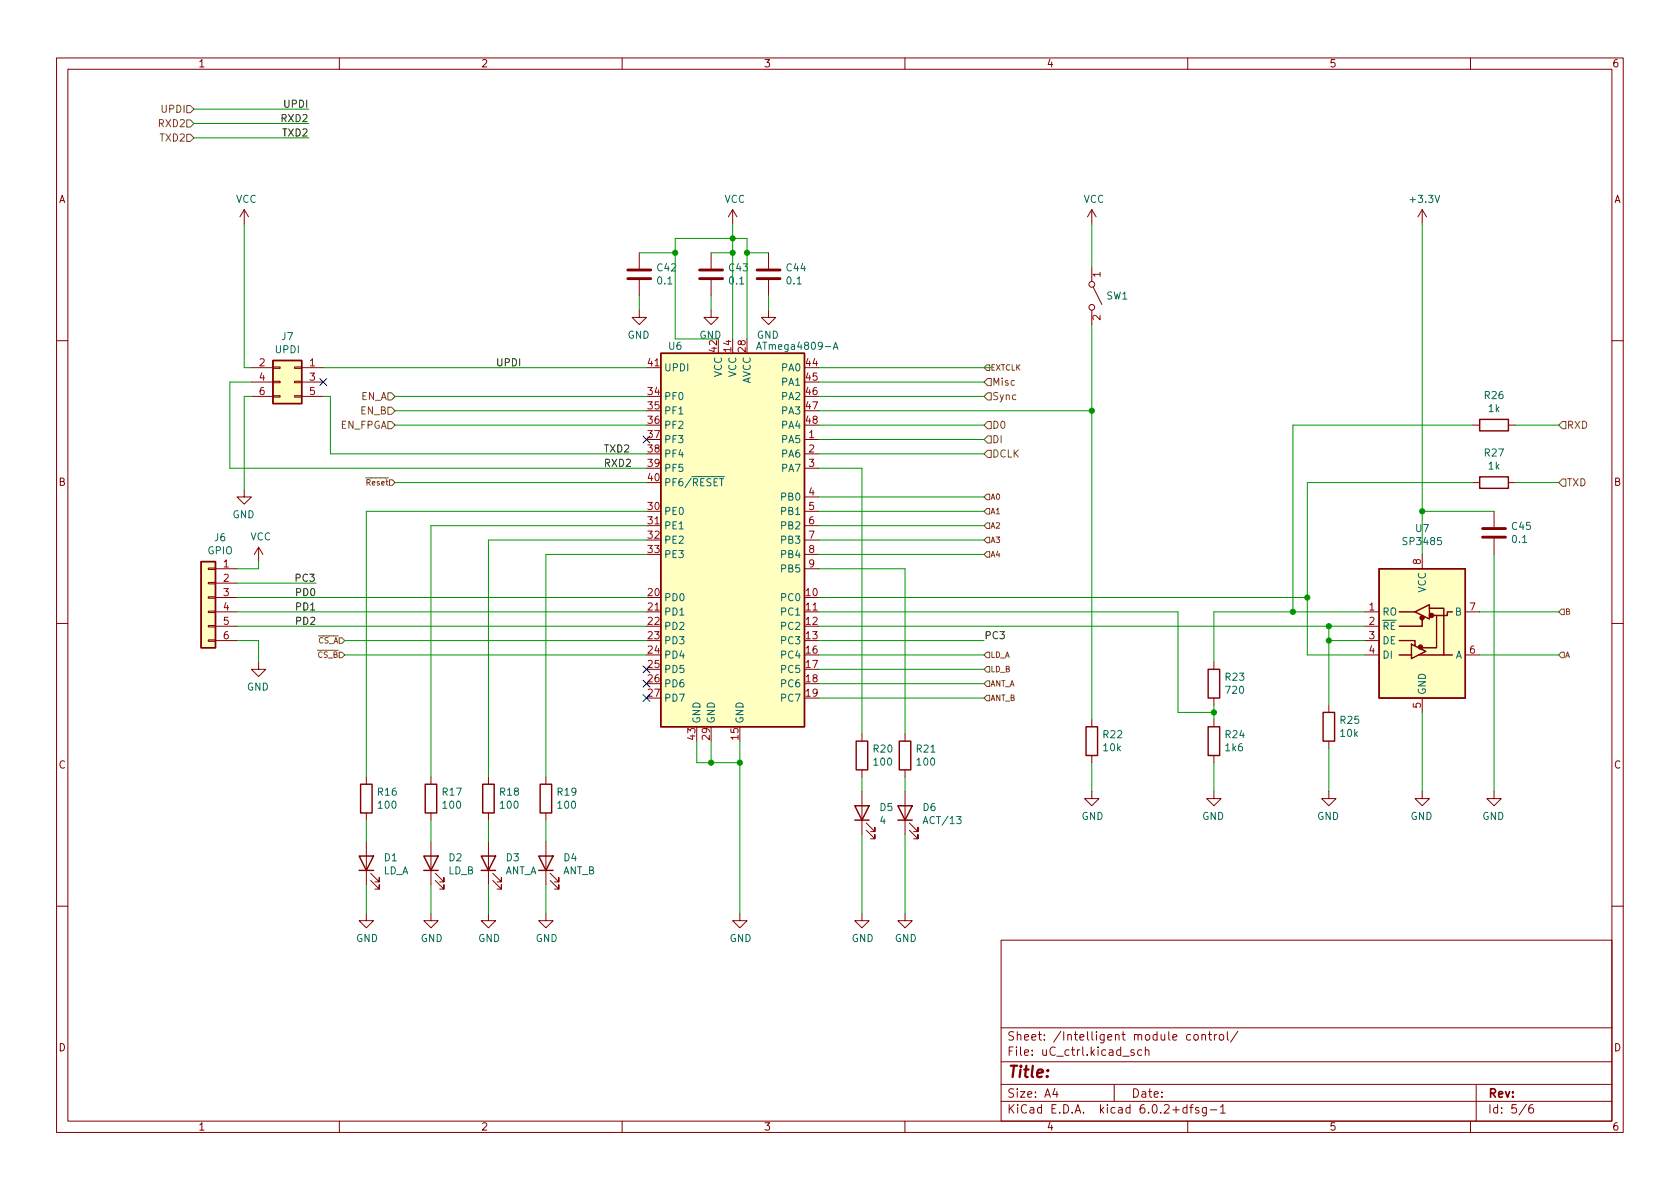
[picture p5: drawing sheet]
<svg xmlns="http://www.w3.org/2000/svg" width="297mm" height="210mm" viewBox="0 0 297 210" stroke-linecap="round" stroke-linejoin="round" font-family="sans-serif">
<g fill="none" stroke="#840000" stroke-width=".18">
<path d="M10 10.2h277v190.1h-277zM12 12.2h273v186.1h-273zM60 10.2v2M110 10.2v2M160 10.2v2M210 10.2v2M260 10.2v2M43.2 37.1l-.8 1.2M43.2 37.1v2.5M43.2 37.1l.7 1.2M129.5 37.1l-.7 1.2M129.5 37.1v2.5"/>
<path d="M129.5 37.1l.8 1.2M193 37.1v2.5M193 37.1l-.7 1.2M193 37.1l.8 1.2M251.5 37.1v2.5M251.5 37.1l-.8 1.2M251.5 37.1l.7 1.2M113 54.9v1.2h-1.2l1.2 1.3 1.3-1.3h-1.3M113 44.7v2.8M113 49.5v2.8M125.7 54.9v1.2h-1.2l1.2 1.3 1.3-1.3h-1.3M125.7 44.7v2.8"/>
<path d="M125.7 49.5v2.8M135.9 54.9v1.2h-1.3l1.3 1.3 1.3-1.3h-1.3M135.9 44.7v2.8M135.9 49.5v2.8M193 47.2v2.6M193 54.9v2.5M193.3 50.8l1.5 3M10 60.2h2M44.4 65h3.9M44.4 67.6h3.9M44.4 70.1h3.9M48.3 70h1.2v.2h-1.2z"/>
<path d="M48.3 67.4h1.2v.3h-1.2zM48.3 64.9h1.2v.2h-1.2zM52.1 70h1.2v.2h-1.2zM52.1 67.4h1.2v.3h-1.2zM52.1 64.9h1.2v.2h-1.2zM53.3 65h3.8M53.3 67.6h3.8M53.3 70.1h3.8M114.3 65h2.5M142.2 77.7h2.6M260.3 75.2h1.3M266.7 75.2h1.3"/>
<path d="M285 60.2h2M43.2 86.6v1.3h-1.3l1.3 1.2 1.2-1.2h-1.2M45.7 96.8l-.7 1.2M45.7 96.8v2.5M45.7 96.8l.8 1.2M114.3 93h2.5M142.2 80.3h2.6M142.2 82.8h2.6M142.2 93h2.6M142.2 87.9h2.6M142.2 90.4h2.6M142.2 95.5h2.6"/>
<path d="M142.2 98h2.6M251.5 98v2.6M260.3 85.3h1.3M264.2 90.4v2.8M264.2 95.2v2.8M266.7 85.3h1.3M10 110.2h2M36.8 113.2h1.3v.2h-1.3zM36.8 110.6h1.3v.3h-1.3zM36.8 108.1h1.3v.2h-1.3zM36.8 105.5h1.3v.3h-1.3zM36.8 103h1.3v.2h-1.3z"/>
<path d="M36.8 100.5h1.3v.2h-1.3zM38.1 108.2h3.8M38.1 100.6h3.8M38.1 110.7h3.8M38.1 113.3h3.8M38.1 103.1h3.8M38.1 105.7h3.8M45.7 117.1v1.3h-1.3l1.3 1.2 1.3-1.2h-1.3M114.3 108.2h2.5M142.2 108.2h2.6M142.2 100.6h2.6M214.6 117.1v1.3"/>
<path d="M241.3 108.2h2.5M241.3 110.7h2.5M241.3 113.3h2.5M241.3 115.8h2.5M252.7 107.6h.1M259.1 108.2h2.5M259.1 115.8h2.5M285 110.2h2M64.8 137.4v1.3M76.2 137.4v1.3M86.4 137.4v1.3M96.5 137.4v1.3"/>
<path d="M152.4 129.8v1.3M152.4 136.1v1.3M152.4 139.9v7.7M160 129.8v1.3M160 136.1v1.3M160 139.9v7.7M193 139.9v1.3h1.3l-1.3 1.3-1.2-1.3h1.2M193 127.2v1.3M193 133.6v1.3M214.6 139.9v1.3h-1.2l1.2 1.3 1.3-1.3h-1.3M214.6 123.4v1.3M214.6 127.2v1.3"/>
<path d="M214.6 133.6v1.3M234.9 139.9v1.3h-1.2l1.2 1.3 1.3-1.3h-1.3M234.9 124.7v1.3M234.9 131.1v1.2M251.5 139.9v1.3h-1.3l1.3 1.3 1.2-1.3h-1.2M251.5 123.4v2.6M264.2 139.9v1.3h-1.3l1.3 1.3 1.2-1.3h-1.2M64.8 143.8v1.2M64.8 148.8v7.7M65.5 155.7l1.6 1.5v-.7v.7h-.8M65.5 154.4l1.6 1.6v-.8v.8h-.8M76.2 143.8v1.2"/>
<path d="M76.2 148.8v7.7M77 155.7l1.5 1.5v-.7v.7h-.8M77 154.4l1.5 1.6v-.8v.8h-.8M86.4 143.8v1.2M86.4 148.8v7.7M87.1 155.7l1.5 1.5v-.7v.7h-.7M87.1 154.4l1.5 1.6v-.8v.8h-.7M96.5 143.8v1.2M96.5 148.8v7.7M97.3 155.7l1.5 1.5v-.7v.7h-.8M97.3 154.4l1.5 1.6v-.8v.8h-.8M153.2 146.8l1.5 1.5v-.7v.7h-.8"/>
<path d="M153.2 145.5l1.5 1.6v-.8v.8h-.8M160.8 146.8l1.5 1.5v-.7v.7h-.8M160.8 145.5l1.5 1.6v-.8v.8h-.8M10 160.2h2M64.8 161.5v1.3h1.2l-1.2 1.3-1.3-1.3h1.3M76.2 161.5v1.3h1.3l-1.3 1.3-1.3-1.3h1.3M86.4 161.5v1.3h1.2l-1.2 1.3-1.3-1.3h1.3M96.5 161.5v1.3h1.3l-1.3 1.3-1.3-1.3h1.3M130.8 161.5v1.3h1.3l-1.3 1.3-1.3-1.3h1.3M152.4 161.5v1.3h1.3l-1.3 1.3-1.3-1.3h1.3M160 161.5v1.3h1.3l-1.3 1.3-1.3-1.3h1.3M177 166.3h108v32h-108z"/>
<path d="M285 160.2h2M60 198.3v2M110 198.3v2M160 198.3v2M177 194.8h108M177 191.8h108M177 187.8h108M177 181.8h108M186.5 192.5l-.4 1h1M186.9 193v1M197 191.8v3M198.5 186.8h1.1"/>
<path d="M200.5 185.7l-.4-.1-.2 .2 .1 .3 .5 .1v.4h-.6M201.9 185.7l-.5-.1-.3 .3v.4l.2 .3h.6M202.5 185.8l.2-.2 .4 .1v.9M202.5 185.1v1.5M209.9 195.9l-.5-.1-.3 .3v.4l.2 .3h.6M209.9 195.3v1.5M210 198.3v2M210.4 195.8h.5M210.5 183l-.4-.1-.3 .3v.4l.1 .3h.6M210.9 195.3l-.3 .2v1.3M211.1 183.1l.3-.2 .4 .2 .1 .5-.2 .3h-.3l-.3-.1zM211.9 195.9l-.3-.1-.2 .2v.3l.5 .1v.4h-.5"/>
<path d="M212.5 183.1l.2-.2 .4 .1v.9M212.5 182.9v1M213.3 195.8v1.2l-.3 .3h-.4M213.3 195.9l-.4-.1-.3 .3v.4l.1 .3h.6M213.6 182.9h.6M213.9 182.4v1.3l.3 .2M214 196.3h1.1M214.7 182.9v1M215.1 182.9l-.2 .1-.2 .2M215.6 183.1l.3-.2 .4 .2 .1 .5-.2 .3h-.3l-.3-.1zM215.8 195.8l.4-.5v1.5M215.8 196.8h.8"/>
<path d="M217 182.4v1.3l.2 .2M218.9 182.4l-1.3 1.9M260 198.3v2M261 191.8v6.5M269.9 195.3l-1.3 1.9M271 195.3a.6 .6 0 0 0-.7 .7v.5l.1 .3h.5l.2-.1 .1-.5-.2-.2-.4-.1-.3 .3"/>
<circle cx="193" cy="50.3" r=".51"/>
<circle cx="193" cy="54.4" r=".51"/>
</g>
<g fill="none" stroke="#840000" stroke-width=".25">
<path d="M48.3 63.7h5v7.7h-5zM116.8 62.5h25.4v66h-25.4zM261.6 74.2h5.1v2h-5.1zM35.6 99.3h2.5v15.2h-2.5zM261.6 84.3h5.1v2.1h-5.1zM213.6 118.4h2v5h-2zM243.8 100.6h15.3v22.8h-15.3zM247.4 113.3h2.8v.6M247.4 115.8h2.2M247.4 108.2h2.8M249.6 113.9l2.5 1.3-2.5 1.3zM250.2 108.2l2.5-1.3v2.6z"/>
<path d="M250.2 113.9v.3M250.8 115.8h6M251.5 109.5v1.2h-4.1M252.7 107.6h2.6v8.2M254 108.8v5.7h-2.5M256.8 108.2h-.9v.6h-2.5M63.8 138.7h2v5.1h-2zM75.2 138.7h2v5.1h-2zM85.3 138.7h2.1v5.1h-2.1zM95.5 138.7h2v5.1h-2zM151.4 131.1h2v5h-2zM159 131.1h2v5h-2z"/>
<path d="M192 128.5h2.1v5.1h-2.1zM213.6 128.5h2v5.1h-2zM233.9 126h2.1v5.1h-2.1zM63.5 151.4h2.5l-1.2 2.5zM63.5 153.9h2.5M74.9 151.4h2.6l-1.3 2.5zM74.9 153.9h2.6M85.1 151.4h2.5l-1.2 2.5zM85.1 153.9h2.5M95.2 151.4h2.6l-1.3 2.5zM95.2 153.9h2.6M151.1 142.5h2.6l-1.3 2.5z"/>
<path d="M151.1 145h2.6M158.7 142.5h2.6l-1.3 2.5zM158.7 145h2.6"/>
</g>
<path d="M111 49.3h4.1M111 47.7h4.1M123.7 49.3h4.1M123.7 47.7h4.1M133.9 49.3h4M133.9 47.7h4M262.1 95h4.1M262.1 93.5h4.1" fill="none" stroke="#840000" stroke-width=".51"/>
<g fill="#ffffc2" stroke="#ffffc2" stroke-width=".18">
<path d="M116.8 62.5h25.4v66h-25.4z"/>
<path d="M48.3 63.7h5v7.7h-5z"/>
<path d="M243.8 100.6h15.3v22.8h-15.3z"/>
<path d="M35.6 99.3h2.5v15.2h-2.5z"/>
</g>
<path d="M133.8 61.8l.4-1.3 .4 1.3M133.9 61.4h.6M147.3 61.8l.4-1.3 .5 1.3M147.4 61.4h.6" fill="none" stroke="#006464" stroke-width=".18"/>
<g fill="#840000" stroke="#840000" stroke-width=".25">
<circle cx="251.2" cy="114.4" r=".36"/>
<circle cx="251.4" cy="109.2" r=".36"/>
<circle cx="253.1" cy="108.8" r=".36"/>
</g>
<g fill="none" stroke="#725600" stroke-width=".18">
<path d="M33 18.7h.7l.6 .6-.6 .6h-.7zM33 23.7h.7l.6 .7-.6 .6h-.7zM33 21.2h.7l.6 .6-.6 .7h-.7zM68.6 72h.6l.6 .6-.6 .7h-.6zM68.6 69.5h.6l.6 .6-.6 .6h-.6zM68.6 74.5h.6l.6 .7-.6 .6h-.6zM174.5 64.5h.5v1h-.5l-.5-.5zM174.6 74.5h.7v1.3h-.7l-.6-.6zM174.6 69.5h.7v1.2h-.7l-.6-.6zM174.6 66.9h.7v1.3h-.7l-.6-.6zM174.6 77.1h.7v1.3h-.7l-.6-.7zM174.6 79.6h.7v1.3h-.7l-.6-.6z"/>
<path d="M276.2 74.5h.7v1.3h-.7l-.6-.6zM68.9 84.8h.5l.4 .5-.4 .5h-.5zM174.5 87.4h.5v1h-.5l-.5-.5zM174.5 89.9h.5v1h-.5l-.5-.5zM174.5 97.5h.5v1h-.5l-.5-.5zM174.5 95h.5v1h-.5l-.5-.5zM174.5 92.5h.5v1h-.5l-.5-.5zM276.2 84.7h.7v1.3h-.7l-.6-.7zM60 112.8h.5l.5 .5-.5 .5h-.5zM60 115.3h.5l.5 .5-.5 .5h-.5zM174.5 117.9h.5v1h-.5l-.5-.5zM174.5 115.3h.5v1h-.5l-.5-.5z"/>
<path d="M276.1 115.3h.5v1h-.5l-.5-.5zM276.1 107.7h.5v1h-.5l-.5-.5zM174.5 122.9h.5v1h-.5l-.5-.5zM174.5 120.4h.5v1h-.5l-.5-.5z"/>
</g>
<g fill="none" stroke="#009600" stroke-width=".18">
<path d="M34.3 19.3h20.3M34.3 21.8h20.3M34.3 24.4h20.3M43.2 39.6v25.4h1.2M129.5 39.6v20.3M193 39.6v7.6M251.5 39.6v58.4M113 44.7h6.4M113 52.3v2.6M125.7 44.7h3.8M125.7 52.3v2.6M127 59.9h-7.6v-17.7h12.7v17.7"/>
<path d="M132.1 44.7h3.8M135.9 52.3v2.6M193 57.4v69.8M44.4 67.6h-3.8v15.2h73.7M44.4 70.1h-1.2v16.5M57.1 65h57.2M57.1 70.1h1.3v10.2h55.9M69.8 75.2h44.5M69.8 70.1h44.5M69.8 72.6h44.5M144.8 75.2h29.2M144.8 65h30.5"/>
<path d="M144.8 70.1h29.2M144.8 72.6h48.2M144.8 77.7h29.2M144.8 67.6h29.2M260.3 75.2h-31.7v33M268 75.2h7.6M45.7 99.3v1.3h-3.8M69.8 85.3h44.5M114.3 90.4h-49.5v47M114.3 98h-17.8v39.4M114.3 93h-38.1v44.4M114.3 95.5h-27.9v41.9"/>
<path d="M144.8 82.8h7.6v47M144.8 90.4h29.2M144.8 98h29.2M144.8 93h29.2M144.8 87.9h29.2M144.8 95.5h29.2M144.8 80.3h29.2M251.5 90.4h12.7M260.3 85.3h-29.2v30.5h10.2M264.2 98v41.9M268 85.3h7.6M41.9 108.2h72.4"/>
<path d="M41.9 113.3h3.8v3.8M41.9 110.7h72.4M41.9 105.7h72.4M41.9 103.1h14M61 115.8h53.3M61 113.3h53.3M144.8 118.4h29.2M144.8 100.6h15.2v29.2M144.8 108.2h63.5v17.8h6.3M144.8 115.8h29.2M144.8 113.3h29.2M144.8 110.7h96.5"/>
<path d="M144.8 105.7h86.3M234.9 110.7v14M234.9 113.3h6.4M241.3 108.2h-26.7v8.9M261.6 108.2h14M261.6 115.8h14M123.2 131.1v3.8h7.6M125.7 131.1v3.8M130.8 131.1v30.4M144.8 123.4h29.2M144.8 120.9h29.2M152.4 137.4v2.5"/>
<path d="M160 137.4v2.5M193 134.9v5M214.6 124.7v2.5M214.6 134.9v5M234.9 132.3v7.6M251.5 126v13.9M64.8 145v3.8M64.8 156.5v5M76.2 145v3.8M76.2 156.5v5M86.4 145v3.8M86.4 156.5v5"/>
<path d="M96.5 145v3.8M96.5 156.5v5M152.4 147.6v13.9M160 147.6v13.9"/>
</g>
<path d="M56.5 66.9l1.3 1.3M57.8 66.9l-1.3 1.3M113.7 77.1l1.2 1.2M114.9 77.1l-1.2 1.2M113.7 117.7l1.2 1.3M114.9 117.7l-1.2 1.3M113.7 120.3l1.2 1.2M113.7 122.8l1.2 1.2M114.9 120.3l-1.2 1.2M114.9 122.8l-1.2 1.2" fill="none" stroke="#000084" stroke-width=".18"/>
<g fill="#009600" stroke="#009600" stroke-width=".18">
<circle cx="251.5" cy="90.4" r=".46"/>
<circle cx="193" cy="72.6" r=".46"/>
<circle cx="129.5" cy="44.7" r=".46"/>
<circle cx="119.4" cy="44.7" r=".46"/>
<circle cx="129.5" cy="42.2" r=".46"/>
<circle cx="132.1" cy="44.7" r=".46"/>
<circle cx="125.7" cy="134.9" r=".46"/>
<circle cx="130.8" cy="134.9" r=".46"/>
<circle cx="234.9" cy="110.7" r=".46"/>
<circle cx="234.9" cy="113.3" r=".46"/>
<circle cx="228.6" cy="108.2" r=".46"/>
<circle cx="231.1" cy="105.7" r=".46"/>
<circle cx="214.6" cy="126" r=".46"/>
</g>
<text font-size="2.8" fill="#840000" x="178" y="190.6">Title:</text>
<g font-size="2.1" fill="#840000">
<text x="178" y="184">Sheet: /Intelligent module control/</text>
<text x="178" y="186.7">File: uC_ctrl.kicad_sch</text>
<text x="178" y="196.9">KiCad E.D.A. kicad 6.0.2+dfsg-1</text>
<text x="178" y="194.1">Size: A4</text>
<text x="200" y="194.1">Date:</text>
<text x="263" y="194.1">Rev:</text>
<text x="263" y="196.9">Id: 5/6</text>
</g>
<g font-size="1.8" fill="#840000">
<text x="35" y="11.9">1</text>
<text x="85" y="11.9">2</text>
<text x="135" y="11.9">3</text>
<text x="185" y="11.9">4</text>
<text x="235" y="11.9">5</text>
<text x="285" y="11.9">6</text>
<text x="10.3" y="35.9">A</text>
<text x="285.3" y="35.9">A</text>
<text x="10.3" y="85.9">B</text>
<text x="285.3" y="85.9">B</text>
<text x="10.3" y="135.9">C</text>
<text x="285.3" y="135.9">C</text>
<text x="10.3" y="185.9">D</text>
<text x="285.3" y="185.9">D</text>
<text x="35" y="199.9">1</text>
<text x="85" y="199.9">2</text>
<text x="135" y="199.9">3</text>
<text x="185" y="199.9">4</text>
<text x="235" y="199.9">5</text>
<text x="285" y="199.9">6</text>
</g>
<g font-size="1.8" fill="#725600">
<text x="28.2" y="22.5">RXD2</text>
<text x="28.7" y="19.9">UPDI</text>
<text x="28.4" y="25">TXD2</text>
<text x="63.8" y="70.7">EN_A</text>
<text x="175.4" y="70.7">Sync</text>
<text x="175.4" y="68.2">Misc</text>
<text x="60.1" y="75.8">EN_FPGA</text>
<text x="63.8" y="73.3">EN_B</text>
<text x="175.4" y="75.8">D0</text>
<text x="277" y="75.8">RXD</text>
<text x="175.4" y="78.4">DI</text>
<text x="175.4" y="80.9">DCLK</text>
<text x="277" y="86">TXD</text>
</g>
<g font-size="1.8" fill="#0f0f0f">
<text x="49.9" y="21.6">RXD2</text>
<text x="50.4" y="19">UPDI</text>
<text x="50.1" y="24.1">TXD2</text>
<text x="87.6" y="64.8">UPDI</text>
<text x="106.7" y="80">TXD2</text>
<text x="106.7" y="82.5">RXD2</text>
<text x="52.1" y="105.4">PD0</text>
<text x="52.1" y="107.9">PD1</text>
<text x="52.4" y="102.9">PC3</text>
<text x="52.1" y="110.5">PD2</text>
<text x="174" y="113">PC3</text>
</g>
<g font-size="1.8" fill="#006464">
<text x="41.7" y="35.9">VCC</text>
<text x="128.1" y="35.9">VCC</text>
<text x="191.6" y="35.9">VCC</text>
<text x="249.5" y="35.9">+3.3V</text>
<text x="116.3" y="48">C42</text>
<text x="129" y="48">C43</text>
<text x="139.1" y="48">C44</text>
<text x="116.3" y="50.3">0.1</text>
<text x="129" y="50.3">0.1</text>
<text x="139.2" y="50.3">0.1</text>
<text x="195.6" y="53">SW1</text>
<text x="110.9" y="59.9">GND</text>
<text x="123.6" y="59.9">GND</text>
<text x="133.8" y="59.9">GND</text>
<text x="48.7" y="62.5">UPDI</text>
<text x="49.8" y="60.1">J7</text>
<text x="117.3" y="65.7">UPDI</text>
<text x="118.2" y="61.8">U6</text>
<text x="134.6" y="61.8">ATmega4809-A</text>
<text x="138.3" y="65.7">PA0</text>
<text x="117.3" y="70.7">PF0</text>
<text x="127.6" y="66.7" transform="rotate(-90 127.6 66.7)">VCC</text>
<text x="130.2" y="66.7" transform="rotate(-90 130.2 66.7)">VCC</text>
<text x="132.7" y="68" transform="rotate(-90 132.7 68)">AVCC</text>
<text x="138.3" y="68.2">PA1</text>
<text x="138.3" y="70.7">PA2</text>
<text x="262.5" y="70.6">R26</text>
<text x="117.3" y="73.3">PF1</text>
<text x="117.3" y="75.8">PF2</text>
<text x="138.3" y="73.3">PA3</text>
<text x="138.3" y="75.8">PA4</text>
<text x="263.2" y="72.9">1k</text>
<text x="117.3" y="78.4">PF3</text>
<text x="117.3" y="80.9">PF4</text>
<text x="117.3" y="83.4">PF5</text>
<text x="138.3" y="78.4">PA5</text>
<text x="138.3" y="80.9">PA6</text>
<text x="138.3" y="83.4">PA7</text>
<text x="262.5" y="80.7">R27</text>
<text x="263.2" y="83">1k</text>
<text x="117.3" y="86">PF6/~{RESET}</text>
<text x="138.3" y="88.5">PB0</text>
<text x="37.9" y="95.7">J6</text>
<text x="41.1" y="91.6">GND</text>
<text x="44.2" y="95.5">VCC</text>
<text x="117.3" y="91.1">PE0</text>
<text x="117.3" y="93.6">PE1</text>
<text x="138.3" y="91.1">PB1</text>
<text x="138.3" y="93.6">PB2</text>
<text x="250.3" y="94.1">U7</text>
<text x="267.4" y="93.7">C45</text>
<text x="36.7" y="98">GPIO</text>
<text x="117.3" y="96.1">PE2</text>
<text x="117.3" y="98.7">PE3</text>
<text x="138.3" y="96.1">PB3</text>
<text x="138.3" y="98.7">PB4</text>
<text x="138.3" y="101.2">PB5</text>
<text x="248.3" y="96.4">SP3485</text>
<text x="267.4" y="96">0.1</text>
<text x="117.3" y="106.3">PD0</text>
<text x="138.3" y="106.3">PC0</text>
<text x="252.1" y="104.8" transform="rotate(-90 252.1 104.8)">VCC</text>
<text x="117.3" y="108.8">PD1</text>
<text x="117.3" y="111.4">PD2</text>
<text x="117.3" y="113.9">PD3</text>
<text x="138.3" y="108.8">PC1</text>
<text x="138.3" y="111.4">PC2</text>
<text x="138.3" y="113.9">PC3</text>
<text x="244.3" y="108.8">RO</text>
<text x="244.3" y="111.4">~{RE}</text>
<text x="244.3" y="113.9">DE</text>
<text x="257.3" y="108.8">B</text>
<text x="117.3" y="116.5">PD4</text>
<text x="117.3" y="119">PD5</text>
<text x="138.3" y="116.5">PC4</text>
<text x="138.3" y="119">PC5</text>
<text x="244.3" y="116.5">DI</text>
<text x="257.3" y="116.5">A</text>
<text x="43.6" y="122.1">GND</text>
<text x="117.3" y="121.5">PD6</text>
<text x="117.3" y="124.1">PD7</text>
<text x="138.3" y="121.5">PC6</text>
<text x="138.3" y="124.1">PC7</text>
<text x="216.7" y="120.4">R23</text>
<text x="216.8" y="122.7">720</text>
<text x="252.1" y="122.9" transform="rotate(-90 252.1 122.9)">GND</text>
<text x="123.8" y="128" transform="rotate(-90 123.8 128)">GND</text>
<text x="126.4" y="128" transform="rotate(-90 126.4 128)">GND</text>
<text x="131.4" y="128" transform="rotate(-90 131.4 128)">GND</text>
<text x="195.1" y="130.5">R22</text>
<text x="216.7" y="130.5">R24</text>
<text x="237" y="128">R25</text>
<text x="237.1" y="130.3">10k</text>
<text x="154.5" y="133.1">R20</text>
<text x="154.6" y="135.4">100</text>
<text x="162.1" y="133.1">R21</text>
<text x="162.2" y="135.4">100</text>
<text x="195.1" y="132.8">10k</text>
<text x="216.7" y="132.8">1k6</text>
<text x="66.9" y="140.7">R16</text>
<text x="67" y="143">100</text>
<text x="78.3" y="140.7">R17</text>
<text x="78.4" y="143">100</text>
<text x="88.4" y="140.7">R18</text>
<text x="88.6" y="143">100</text>
<text x="98.6" y="140.7">R19</text>
<text x="98.7" y="143">100</text>
<text x="155.6" y="143.4">D5</text>
<text x="163.2" y="143.4">D6</text>
<text x="155.6" y="145.7">4</text>
<text x="163.6" y="145.7">ACT/13</text>
<text x="191.2" y="145">GND</text>
<text x="212.5" y="145">GND</text>
<text x="232.9" y="145">GND</text>
<text x="249.4" y="145">GND</text>
<text x="262.1" y="145">GND</text>
<text x="67.7" y="154.6">LD_A</text>
<text x="68" y="152.3">D1</text>
<text x="79.2" y="154.6">LD_B</text>
<text x="79.4" y="152.3">D2</text>
<text x="89.2" y="154.6">ANT_A</text>
<text x="89.5" y="152.3">D3</text>
<text x="99.5" y="154.6">ANT_B</text>
<text x="99.7" y="152.3">D4</text>
<text x="62.9" y="166.6">GND</text>
<text x="74.4" y="166.6">GND</text>
<text x="84.5" y="166.6">GND</text>
<text x="94.7" y="166.6">GND</text>
<text x="129" y="166.6">GND</text>
<text x="150.6" y="166.6">GND</text>
<text x="158.2" y="166.6">GND</text>
</g>
<g font-size="1.8" fill="#a90000">
<text x="194.6" y="49" transform="rotate(-90 194.6 49)">1</text>
<text x="194.6" y="56.6" transform="rotate(-90 194.6 56.6)">2</text>
<text x="45.9" y="64.8">2</text>
<text x="54.8" y="64.8">1</text>
<text x="114.6" y="64.8">41</text>
<text x="126.7" y="62.2" transform="rotate(-90 126.7 62.2)">42</text>
<text x="129.3" y="62.2" transform="rotate(-90 129.3 62.2)">14</text>
<text x="131.8" y="62.2" transform="rotate(-90 131.8 62.2)">28</text>
<text x="142.5" y="64.8">44</text>
<text x="45.9" y="67.3">4</text>
<text x="45.9" y="69.8">6</text>
<text x="54.8" y="67.3">3</text>
<text x="54.8" y="69.8">5</text>
<text x="114.6" y="69.8">34</text>
<text x="142.5" y="67.3">45</text>
<text x="142.5" y="69.8">46</text>
<text x="114.6" y="72.4">35</text>
<text x="114.6" y="74.9">36</text>
<text x="114.6" y="77.5">37</text>
<text x="142.5" y="72.4">47</text>
<text x="142.5" y="74.9">48</text>
<text x="143" y="77.5">1</text>
<text x="114.6" y="80">38</text>
<text x="114.6" y="82.5">39</text>
<text x="143" y="80">2</text>
<text x="143" y="82.5">3</text>
<text x="114.6" y="85.1">40</text>
<text x="143" y="87.6">4</text>
<text x="114.6" y="90.2">30</text>
<text x="114.6" y="92.7">31</text>
<text x="114.6" y="95.2">32</text>
<text x="143" y="90.2">5</text>
<text x="143" y="92.7">6</text>
<text x="143" y="95.2">7</text>
<text x="39.5" y="100.3">1</text>
<text x="114.6" y="97.8">33</text>
<text x="143" y="97.8">8</text>
<text x="143" y="100.3">9</text>
<text x="251.2" y="99.8" transform="rotate(-90 251.2 99.8)">8</text>
<text x="39.5" y="102.9">2</text>
<text x="39.5" y="105.4">3</text>
<text x="39.5" y="107.9">4</text>
<text x="114.6" y="105.4">20</text>
<text x="114.6" y="107.9">21</text>
<text x="142.5" y="105.4">10</text>
<text x="142.5" y="107.9">11</text>
<text x="242.1" y="107.9">1</text>
<text x="259.9" y="107.9">7</text>
<text x="39.5" y="110.5">5</text>
<text x="39.5" y="113">6</text>
<text x="114.6" y="110.5">22</text>
<text x="114.6" y="113">23</text>
<text x="142.5" y="110.5">12</text>
<text x="142.5" y="113">13</text>
<text x="242.1" y="110.5">2</text>
<text x="242.1" y="113">3</text>
<text x="114.6" y="115.6">24</text>
<text x="114.6" y="118.1">25</text>
<text x="142.5" y="115.6">16</text>
<text x="142.5" y="118.1">17</text>
<text x="242.1" y="115.6">4</text>
<text x="259.9" y="115.6">6</text>
<text x="114.6" y="120.6">26</text>
<text x="114.6" y="123.2">27</text>
<text x="142.5" y="120.6">18</text>
<text x="142.5" y="123.2">19</text>
<text x="251.2" y="125.2" transform="rotate(-90 251.2 125.2)">5</text>
<text x="122.9" y="130.8" transform="rotate(-90 122.9 130.8)">43</text>
<text x="125.5" y="130.8" transform="rotate(-90 125.5 130.8)">29</text>
<text x="130.6" y="130.8" transform="rotate(-90 130.6 130.8)">15</text>
</g>
<g font-size="1.4" fill="#725600">
<text x="175.1" y="65.5">EXTCLK</text>
<text x="64" y="85.8">~{Reset}</text>
<text x="175.1" y="88.4">A0</text>
<text x="175.1" y="90.9">A1</text>
<text x="175.1" y="96">A3</text>
<text x="175.1" y="93.5">A2</text>
<text x="175.1" y="98.5">A4</text>
<text x="55.1" y="113.8">~{CS_A}</text>
<text x="276.7" y="108.7">B</text>
<text x="55.1" y="116.3">~{CS_B}</text>
<text x="175.1" y="118.9">LD_B</text>
<text x="175.1" y="116.3">LD_A</text>
<text x="276.7" y="116.3">A</text>
<text x="175.1" y="123.9">ANT_B</text>
<text x="175.1" y="121.4">ANT_A</text>
</g>
</svg>
